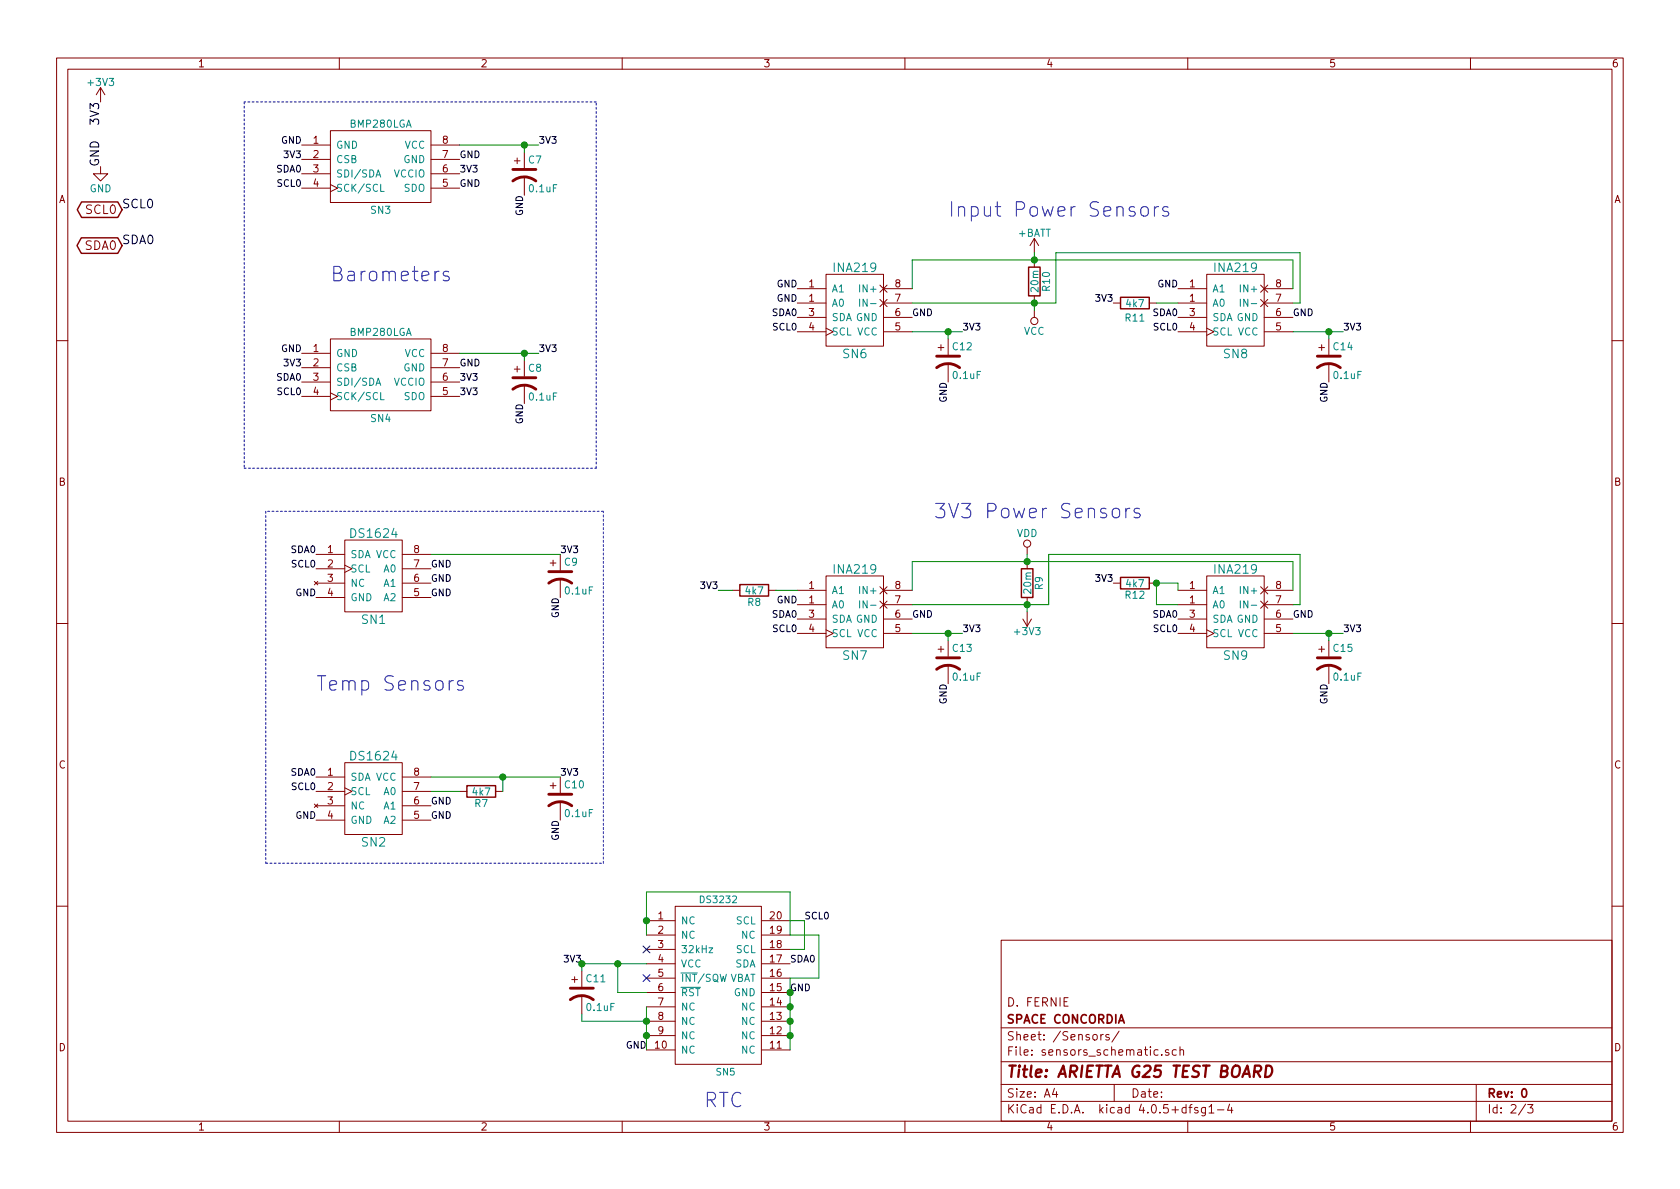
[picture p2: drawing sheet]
<svg xmlns="http://www.w3.org/2000/svg" width="297mm" height="210mm" viewBox="0 0 297 210" stroke-linecap="round" stroke-linejoin="round" font-family="sans-serif">
<g fill="none" stroke="#840000" stroke-width=".18">
<path d="M10 10.3h277v189.9h-277zM12 12.2h273v186.1h-273zM17.8 15.5l-.8 1.3M17.8 15.5v2.5M17.8 15.5l.7 1.3M60 10.3v1.9M110 10.3v1.9M160 10.3v1.9M210 10.3v1.9M260 10.3v1.9M17.8 29.5v1.2h1.2l-1.2 1.3-1.3-1.3h1.3M53.3 25.6h5.1"/>
<path d="M53.3 28.2h5.1M53.3 30.7h5.1M53.3 33.3h5.1M58.4 23.1h17.8v12.7h-17.8zM58.4 32.6l1.3 .7-1.3 .6M76.2 25.6h5.1M76.2 28.2h5.1M76.2 30.7h5.1M76.2 33.3h5.1M90.9 28.4h1M91.4 27.9v1.1M92.7 26.9v2.8"/>
<path d="M92.7 31.2v3.3M58.4 59.9h17.8v12.7h-17.8zM141 53.6h5M141 51h5M141 56.1h5M141 58.7h5M146 48.5h10.2v12.7h-10.2zM146 58l1.3 .7-1.3 .6M155.6 53l1.2 1.2M155.6 50.4l1.2 1.3M156.2 53.6h5.1M156.2 51h5.1"/>
<path d="M156.2 56.1h5.1M156.2 58.7h5.1M156.8 53l-1.2 1.2M156.8 50.4l-1.2 1.3M167.6 59.9v2.8M182.9 42.2v2.5M182.9 46v1.2M182.9 52.3v1.3M182.9 54.9v1.2M182.9 42.2l-.8 1.2M182.9 42.2l.7 1.2M196.8 53.6h1.3"/>
<path d="M203.2 53.6h1.3M208.3 53.6h5.1M208.3 51h5.1M208.3 56.1h5.1M208.3 58.7h5.1M213.4 48.5h10.1v12.7h-10.1zM213.4 58l1.2 .7-1.2 .6M222.9 53l1.3 1.2M222.9 50.4l1.3 1.3M223.5 53.6h5.1M223.5 51h5.1M223.5 56.1h5.1"/>
<path d="M223.5 58.7h5.1M224.2 53l-1.3 1.2M224.2 50.4l-1.3 1.3M234.9 59.9v2.8M10 60.2h2M53.3 62.5h5.1M53.3 65h5.1M53.3 67.6h5.1M53.3 70.1h5.1M58.4 69.5l1.3 .6-1.3 .6M76.2 62.5h5.1M76.2 65h5.1"/>
<path d="M76.2 67.6h5.1M76.2 70.1h5.1M90.9 65.3h1M91.4 64.8v1M92.7 63.7v2.8M92.7 68.1v3.3M165.9 61.5h1M166.4 61v1M167.6 64.3v3.3M233.2 61.5h1M233.7 61v1M234.9 64.3v3.3"/>
<path d="M285 60.2h2M55.9 98h5.1M61 95.5h10.1v12.7h-10.1zM61 99.9l1.2 .7-1.2 .6M71.1 98h5.1M97.3 99.6h1M97.8 99.1v1M99.1 98v2.8M181.6 96.8v1.2M181.6 99.3v1.3M10 110.3h2M55.6 102.8l.6 .6"/>
<path d="M55.9 100.6h5.1M55.9 103.1h5.1M55.9 105.7h5.1M56.2 102.8l-.6 .6M71.1 100.6h5.1M71.1 103.1h5.1M71.1 105.7h5.1M99.1 102.4v3.3M129.5 104.4h1.3M135.9 104.4h1.3M141 106.9h5M141 104.4h5"/>
<path d="M141 109.5h5M141 112h5M146 101.8h10.2v12.7h-10.2zM146 111.4l1.3 .6-1.3 .6M155.6 106.3l1.2 1.3M155.6 103.8l1.2 1.2M156.2 106.9h5.1M156.2 104.4h5.1M156.2 109.5h5.1M156.2 112h5.1M156.8 106.3l-1.2 1.3M156.8 103.8l-1.2 1.2"/>
<path d="M165.9 114.8h1M166.4 114.3v1M167.6 113.3v2.8M167.6 117.6v3.3M180.8 109.5l.8 1.2M181.6 105.7v1.2M181.6 108.2v2.5M182.4 109.5l-.8 1.2M196.8 103.1h1.3M203.2 103.1h1.3M208.3 106.9h5.1M208.3 104.4h5.1"/>
<path d="M208.3 109.5h5.1M208.3 112h5.1M213.4 101.8h10.1v12.7h-10.1zM213.4 111.4l1.2 .6-1.2 .6M222.9 106.3l1.3 1.3M222.9 103.8l1.3 1.2M223.5 106.9h5.1M223.5 104.4h5.1M223.5 109.5h5.1M223.5 112h5.1M224.2 106.3l-1.3 1.3M224.2 103.8l-1.3 1.2"/>
<path d="M233.2 114.8h1M233.7 114.3v1M234.9 113.3v2.8M234.9 117.6v3.3M285 110.3h2M55.9 137.4h5.1M55.9 139.9h5.1M61 134.9h10.1v12.7h-10.1zM61 139.3l1.2 .6-1.2 .7M71.1 137.4h5.1M71.1 139.9h5.1M81.3 139.9h1.2"/>
<path d="M87.6 139.9h1.3M97.3 138.9h1M97.8 138.4v1M99.1 137.4v2.8M55.6 142.2l.6 .6M55.9 142.5h5.1M55.9 145h5.1M56.2 142.2l-.6 .6M71.1 142.5h5.1M71.1 145h5.1M99.1 141.7v3.3M10 160.2h2"/>
<path d="M101.1 173.2h1M101.6 172.7v1M102.9 171.7v2.8M102.9 176v3.3M114.3 162.8h5.1M114.3 165.3h5.1M114.3 167.9h5.1M114.3 170.4h5.1M114.3 173h5.1M114.3 175.5h5.1M114.3 178h5.1M119.4 160.3h15.2v27.9h-15.2z"/>
<path d="M134.6 162.8h5.1M134.6 165.3h5.1M134.6 167.9h5.1M134.6 170.4h5.1M134.6 173h5.1M134.6 175.5h5.1M134.6 178h5.1M177 166.3h108v32h-108zM285 160.2h2M60 198.3v1.9M110 198.3v1.9M114.3 180.6h5.1"/>
<path d="M114.3 183.1h5.1M114.3 185.7h5.1M134.6 180.6h5.1M134.6 183.1h5.1M134.6 185.7h5.1M160 198.3v1.9M177 194.8h108M177 191.8h108M177 187.8h108M177 181.8h108M186.4 192.5l-.3 1h.9M186.8 193v1"/>
<path d="M194.6 182.9v1M195.1 182.9l-.5 .3M196.1 183a.37 .37 0 0 0-.6 .1l.1 .3 .5 .1 .1 .1-.3 .3-.4-.1M197 191.8v3M197.9 182.3l-1.3 2M205.4 186.5v.1M206.6 185.7a.37 .37 0 0 0-.6 .1l.1 .2 .5 .2 .1 .1-.2 .3-.5-.1M208 185.7l-.5-.1-.2 .3v.6l.2 .1 .5-.1M208.6 185.7l.2-.1 .4 .1 .1 .9M208.6 185.1v1.5M210 198.3v1.9M210.2 195.8h.6"/>
<path d="M210.8 195.3l-.4 .2v1.3M211.8 195.9a.37 .37 0 0 0-.6 .1l.1 .3 .5 .1 .1 .1-.3 .3-.4-.1M213.1 195.8v1.4l-.2 .1h-.4M213.1 195.9l-.4-.1-.3 .3 .1 .6 .2 .1 .4-.1M213.8 195.8l.4-.5v1.5M213.8 196.8h.8M215.3 196.3h1.1M217.4 195.2l-.4 1.1h1M217.8 195.8v1M260 198.3v1.9M261 191.8v6.5M269.7 195.2l-1.2 2"/>
<path d="M270.1 195.3h.9l-.5 .6 .5 .1v.7l-.2 .1-.7-.1"/>
<circle cx="182.9" cy="56.8" r=".63"/>
<circle cx="181.6" cy="96.1" r=".63"/>
</g>
<path d="M269.3 192.6l.1-.1a.81 .81 0 0 1 .6 .6 .81 .81 0 0 1-.3 .8l-.1 .1a.8 .8 0 0 1-.6-.6 .8 .8 0 0 1 .3-.8z" fill="none" stroke="#840000" stroke-width=".3"/>
<path d="M223.9 188.4a.97 .97 0 0 1 1 .6 .97 .97 0 0 1-.3 1.2l-.4 .2h-.5z" fill="none" stroke="#840000" stroke-width=".41"/>
<g fill="none" stroke="#008484" stroke-width=".18">
<path d="M66.5 31.3l.4-1.3 .4 1.3M66.6 30.9h.6M67.3 32.6v1.3h.6M152 52.9v1.3M219.3 52.9v1.3M66.5 68.1l.4-1.2 .4 1.2M66.6 67.8h.6M67.3 69.4v1.3h.6M152 106.2v1.3M219.3 106.2v1.3M120.4 172.1h2.9M120.4 174.6h3.5"/>
<path d="M125.3 167.6h.7l-.7 .9h.7"/>
</g>
<path d="M14.4 35.7h6.4l.8 1.4-.8 1.3h-6.4l-.7-1.3zM14.4 42.1h6.4l.8 1.3-.8 1.4h-6.4l-.8-1.4zM181.9 47.2h2v5.1h-2zM198.1 52.6h5.1v2h-5.1zM130.8 103.4h5.1v2h-5.1zM180.6 100.6h2v5.1h-2zM198.1 102.1h5.1v2h-5.1zM82.5 138.9h5.1v2.1h-5.1z" fill="none" stroke="#840000" stroke-width=".25"/>
<path d="M113.7 167.3l1.2 1.2M113.7 172.4l1.2 1.2M114.9 167.3l-1.2 1.2M114.9 172.4l-1.2 1.2" fill="none" stroke="#000084" stroke-width=".18"/>
<g fill="none" stroke="#840000" stroke-width=".51">
<path d="M90.7 32a3.3 3.3 0 0 1 4 0M90.7 30h4M90.7 68.8a3.3 3.3 0 0 1 4 0M90.7 66.8h4M165.6 65a3.3 3.3 0 0 1 4.1 0M165.6 63h4.1M232.9 65a3.3 3.3 0 0 1 4.1 0M232.9 63h4.1M97 103.1a3.3 3.3 0 0 1 4.1 0M97 101.1h4.1M165.6 118.4a3.3 3.3 0 0 1 4.1 0M165.6 116.3h4.1"/>
<path d="M232.9 118.4a3.3 3.3 0 0 1 4.1 0M232.9 116.3h4.1M97 142.5a3.3 3.3 0 0 1 4.1 0M97 140.5h4.1M100.8 176.8a3.3 3.3 0 0 1 4.1 0M100.8 174.7h4.1"/>
</g>
<g fill="none" stroke="#008400" stroke-width=".18">
<path d="M81.3 25.6h13.9M92.7 25.6v1.3M161.3 58.7h8.9M161.3 53.6h25.4v-8.9h43.2v8.9h-1.3M161.3 51v-5h67.3v5M167.6 58.7v1.2M182.9 44.7v1.3M182.9 53.6v1.3M204.5 53.6h3.8M228.6 58.7h8.9M234.9 58.7v1.2M81.3 62.5h13.9"/>
<path d="M92.7 62.5v1.2M76.2 98h22.9M181.6 98v1.3M127 104.4h2.5M137.2 104.4h3.8M161.3 106.9h24.1v-8.9h44.5v8.9h-1.3M161.3 112h8.9M161.3 104.4v-5.1h67.3v5.1M167.6 112v1.3M181.6 106.9v1.3M208.3 104.4v-1.3h-3.8v3.8h3.8M228.6 112h8.9"/>
<path d="M234.9 112v1.3M76.2 137.4h22.9M76.2 139.9h5.1M88.9 137.4v2.5M102.9 179.3v1.3h11.4M109.2 170.4v5.1h5.1M114.3 165.3v-7.6h25.4v7.6h5.1v7.7h-5.1v12.7M114.3 178v7.7M114.3 170.4h-11.4v1.3M139.7 162.8h2.5v5.1h-2.5"/>
</g>
<g fill="#008400" stroke="#008400" stroke-width=".25">
<circle cx="139.7" cy="178" r=".51"/>
<circle cx="139.7" cy="180.6" r=".51"/>
<circle cx="139.7" cy="183.1" r=".51"/>
<circle cx="114.3" cy="183.1" r=".51"/>
<circle cx="114.3" cy="180.6" r=".51"/>
<circle cx="139.7" cy="175.5" r=".51"/>
<circle cx="102.9" cy="170.4" r=".51"/>
<circle cx="235" cy="112" r=".51"/>
<circle cx="235" cy="58.7" r=".51"/>
<circle cx="167.6" cy="58.7" r=".51"/>
<circle cx="167.6" cy="112" r=".51"/>
<circle cx="92.7" cy="62.5" r=".51"/>
<circle cx="92.7" cy="25.6" r=".51"/>
<circle cx="88.9" cy="137.4" r=".51"/>
<circle cx="182.9" cy="46" r=".51"/>
<circle cx="182.9" cy="53.6" r=".51"/>
<circle cx="181.6" cy="99.3" r=".51"/>
<circle cx="181.6" cy="106.9" r=".51"/>
<circle cx="114.3" cy="162.8" r=".51"/>
<circle cx="109.2" cy="170.4" r=".51"/>
<circle cx="204.5" cy="103.1" r=".51"/>
</g>
<path d="M201.8 36.8a.69 .69 0 0 1 1.2 .2v.7a.68 .68 0 0 1-.6 .5 .68 .68 0 0 1-.7-.5v-.7zM204.1 36.5v1.7M204.8 36.5a.59 .59 0 0 0-.7 .5M206.5 36.6l-.6-.1-.2 .1-.1 .3 .1 .4 .8 .2 .2 .2-.2 .4-.2 .1-.7-.1M79.3 48.1l-.6-.1-.2 .1-.1 .2 .1 .4 .8 .2 .2 .3-.2 .3-.2 .2-.7-.2M196.8 90.1a.69 .69 0 0 1 1.2 .3v.7a.68 .68 0 0 1-.7 .5 .68 .68 0 0 1-.7-.5v-.7zM199.1 89.9v1.7M199.8 89.9a.59 .59 0 0 0-.7 .5M201.5 90l-.6-.1-.3 .1-.1 .2 .1 .4 .9 .3 .1 .2-.1 .3-.3 .2-.7-.2M80.1 120.4a.59 .59 0 0 0-.7 .4M81.8 120.5l-.6-.1-.2 .1-.1 .2 .1 .4 .8 .2 .2 .3-.2 .3-.2 .1-.7-.1" fill="none" stroke="#0000c2" stroke-width=".18"/>
<path d="M43.2 18v64.8M105.4 18h-62.2M43.2 82.8h62.2M47 90.4v62.2M105.4 82.8v-64.8M106.7 90.4h-59.7M47 152.6h59.7M106.7 152.6v-62.2" fill="none" stroke="#0000c2" stroke-width=".18" stroke-dasharray=".3 .4"/>
<g font-size="3.5" fill="#0000c2">
<text x="167.6" y="38.3">Input Power Sensors</text>
<text x="58.4" y="49.8">Barometers</text>
<text x="165.1" y="91.7">3V3 Power Sensors</text>
<text x="55.9" y="122.2">Temp Sensors</text>
<text x="124.5" y="195.8">RTC</text>
</g>
<text font-size="2.8" fill="#840000" x="178" y="190.5">Title: ARIETTA G25 TEST BOARD</text>
<g font-size="2.1">
<text x="17.5" y="21.8" transform="rotate(-90 17.5 21.8)">3V3</text>
<text x="17.5" y="29.5" transform="rotate(-90 17.5 29.5)">GND</text>
<text x="21.6" y="36.8">SCL0</text>
<text x="21.6" y="43.2">SDA0</text>
</g>
<g font-size="2.1" fill="#840000">
<text x="15.2" y="37.8">SCL0</text>
<text x="15" y="44.2">SDA0</text>
<text x="178" y="178">D. FERNIE</text>
<text x="178" y="184">Sheet: /Sensors/</text>
<text x="178" y="181">SPACE CONCORDIA</text>
<text x="178" y="186.7">File: sensors_schematic.sch</text>
<text x="178" y="196.9">KiCad E.D.A. kicad 4.0.5+dfsg1-4</text>
<text x="178" y="194.1">Size: A4</text>
<text x="200" y="194.1">Date:</text>
<text x="263" y="194.1">Rev: 0</text>
<text x="263" y="196.9">Id: 2/3</text>
</g>
<g font-size="2.1" fill="#008484">
<text x="147.5" y="48.1">INA219</text>
<text x="214.9" y="48.1">INA219</text>
<text x="149.1" y="63.3">SN6</text>
<text x="216.4" y="63.3">SN8</text>
<text x="62.2" y="95.1">DS1624</text>
<text x="147.5" y="101.4">INA219</text>
<text x="214.9" y="101.4">INA219</text>
<text x="64" y="110.3">SN1</text>
<text x="149.1" y="116.7">SN7</text>
<text x="216.4" y="116.7">SN9</text>
<text x="62.2" y="134.5">DS1624</text>
<text x="64" y="149.7">SN2</text>
</g>
<g font-size="1.8" fill="#840000">
<text x="35" y="11.9">1</text>
<text x="85" y="11.9">2</text>
<text x="135" y="11.9">3</text>
<text x="185" y="11.9">4</text>
<text x="235" y="11.9">5</text>
<text x="285" y="11.9">6</text>
<text x="55.4" y="25.4">1</text>
<text x="55.4" y="27.9">2</text>
<text x="78.3" y="27.9">7</text>
<text x="78.3" y="25.4">8</text>
<text x="10.4" y="35.9">A</text>
<text x="55.4" y="30.5">3</text>
<text x="55.4" y="33">4</text>
<text x="78.3" y="33">5</text>
<text x="78.3" y="30.5">6</text>
<text x="285.4" y="35.9">A</text>
<text x="143" y="53.3">1</text>
<text x="143" y="50.8">1</text>
<text x="158.3" y="53.3">7</text>
<text x="158.3" y="50.8">8</text>
<text x="210.3" y="53.3">1</text>
<text x="210.3" y="50.8">1</text>
<text x="225.6" y="53.3">7</text>
<text x="225.6" y="50.8">8</text>
<text x="143" y="55.9">3</text>
<text x="143" y="58.4">4</text>
<text x="158.3" y="58.4">5</text>
<text x="158.3" y="55.9">6</text>
<text x="210.3" y="55.9">3</text>
<text x="210.3" y="58.4">4</text>
<text x="225.6" y="58.4">5</text>
<text x="225.6" y="55.9">6</text>
<text x="55.4" y="62.2">1</text>
<text x="55.4" y="64.8">2</text>
<text x="78.3" y="64.8">7</text>
<text x="78.3" y="62.2">8</text>
<text x="55.4" y="67.3">3</text>
<text x="55.4" y="69.8">4</text>
<text x="78.3" y="69.8">5</text>
<text x="78.3" y="67.3">6</text>
<text x="10.4" y="85.9">B</text>
<text x="285.4" y="85.9">B</text>
<text x="57.9" y="97.8">1</text>
<text x="57.9" y="100.3">2</text>
<text x="73.2" y="100.3">7</text>
<text x="73.2" y="97.8">8</text>
<text x="57.9" y="102.9">3</text>
<text x="57.9" y="105.4">4</text>
<text x="73.2" y="105.4">5</text>
<text x="73.2" y="102.9">6</text>
<text x="143" y="106.7">1</text>
<text x="143" y="104.1">1</text>
<text x="158.3" y="106.7">7</text>
<text x="158.3" y="104.1">8</text>
<text x="210.3" y="106.7">1</text>
<text x="210.3" y="104.1">1</text>
<text x="225.6" y="106.7">7</text>
<text x="225.6" y="104.1">8</text>
<text x="143" y="109.2">3</text>
<text x="143" y="111.8">4</text>
<text x="158.3" y="111.8">5</text>
<text x="158.3" y="109.2">6</text>
<text x="210.3" y="109.2">3</text>
<text x="210.3" y="111.8">4</text>
<text x="225.6" y="111.8">5</text>
<text x="225.6" y="109.2">6</text>
<text x="10.4" y="135.9">C</text>
<text x="57.9" y="137.2">1</text>
<text x="73.2" y="137.2">8</text>
<text x="285.4" y="135.9">C</text>
<text x="57.9" y="139.7">2</text>
<text x="57.9" y="142.2">3</text>
<text x="73.2" y="142.2">6</text>
<text x="73.2" y="139.7">7</text>
<text x="57.9" y="144.8">4</text>
<text x="73.2" y="144.8">5</text>
<text x="116.4" y="162.6">1</text>
<text x="116.4" y="165.1">2</text>
<text x="116.4" y="167.6">3</text>
<text x="136.2" y="162.6">20</text>
<text x="136.2" y="167.6">18</text>
<text x="136.2" y="165.1">19</text>
<text x="116.4" y="170.2">4</text>
<text x="116.4" y="172.7">5</text>
<text x="136.2" y="172.7">16</text>
<text x="136.2" y="170.2">17</text>
<text x="116.4" y="175.3">6</text>
<text x="116.4" y="177.8">7</text>
<text x="136.2" y="177.8">14</text>
<text x="136.2" y="175.3">15</text>
<text x="10.4" y="185.9">D</text>
<text x="115.9" y="185.4">10</text>
<text x="116.4" y="180.3">8</text>
<text x="116.4" y="182.9">9</text>
<text x="136.2" y="185.4">11</text>
<text x="136.2" y="182.9">12</text>
<text x="136.2" y="180.3">13</text>
<text x="285.4" y="185.9">D</text>
<text x="35" y="199.9">1</text>
<text x="85" y="199.9">2</text>
<text x="135" y="199.9">3</text>
<text x="185" y="199.9">4</text>
<text x="235" y="199.9">5</text>
<text x="285" y="199.9">6</text>
</g>
<g font-size="1.8" fill="#008484">
<text x="15.7" y="15.2">+3V3</text>
<text x="62" y="22.5">BMP280LGA</text>
<text x="59.4" y="26.3">GND</text>
<text x="59.4" y="28.8">CSB</text>
<text x="71.2" y="28.8">GND</text>
<text x="71.5" y="26.3">VCC</text>
<text x="93.5" y="28.9">C7</text>
<text x="15.8" y="34">GND</text>
<text x="59.4" y="31.4">SDI/SDA</text>
<text x="59.4" y="33.9">SCK/SCL</text>
<text x="69.6" y="31.4">VCCIO</text>
<text x="71.3" y="33.9">SDO</text>
<text x="93.7" y="34">0.1uF</text>
<text x="65.6" y="37.8">SN3</text>
<text x="180" y="41.9">+BATT</text>
<text x="147.1" y="51.7">A1</text>
<text x="152.4" y="51.7">IN+</text>
<text x="183.6" y="51.5" transform="rotate(-90 183.6 51.5)">20m</text>
<text x="185.6" y="51.4" transform="rotate(-90 185.6 51.4)">R10</text>
<text x="214.4" y="51.7">A1</text>
<text x="219.7" y="51.7">IN+</text>
<text x="62" y="59.4">BMP280LGA</text>
<text x="147.1" y="54.2">A0</text>
<text x="147.1" y="56.8">SDA GND</text>
<text x="147.1" y="59.3">SCL VCC</text>
<text x="152.8" y="54.2">IN-</text>
<text x="181" y="59.2">VCC</text>
<text x="199" y="56.8">R11</text>
<text x="199.2" y="54.3">4k7</text>
<text x="214.4" y="54.2">A0</text>
<text x="214.4" y="56.8">SDA GND</text>
<text x="214.4" y="59.3">SCL VCC</text>
<text x="220.1" y="54.2">IN-</text>
<text x="59.4" y="63.1">GND</text>
<text x="59.4" y="65.7">CSB</text>
<text x="71.2" y="65.7">GND</text>
<text x="71.5" y="63.1">VCC</text>
<text x="93.5" y="65.7">C8</text>
<text x="168.5" y="61.9">C12</text>
<text x="235.8" y="61.9">C14</text>
<text x="59.4" y="68.2">SDI/SDA</text>
<text x="59.4" y="70.7">SCK/SCL</text>
<text x="69.6" y="68.2">VCCIO</text>
<text x="71.3" y="70.7">SDO</text>
<text x="93.7" y="70.8">0.1uF</text>
<text x="168.6" y="67">0.1uF</text>
<text x="235.9" y="67">0.1uF</text>
<text x="65.6" y="74.6">SN4</text>
<text x="179.8" y="94.9">VDD</text>
<text x="62" y="98.7">SDA VCC</text>
<text x="62" y="101.2">SCL</text>
<text x="67.8" y="101.2">A0</text>
<text x="99.8" y="100">C9</text>
<text x="62" y="103.8">NC</text>
<text x="62" y="106.3">GND</text>
<text x="67.8" y="106.3">A2</text>
<text x="67.8" y="103.8">A1</text>
<text x="100" y="105.1">0.1uF</text>
<text x="131.9" y="105.1">4k7</text>
<text x="132.2" y="107.1">R8</text>
<text x="147.1" y="107.6">A0</text>
<text x="147.1" y="105">A1</text>
<text x="152.4" y="105">IN+</text>
<text x="152.8" y="107.6">IN-</text>
<text x="182.3" y="104.8" transform="rotate(-90 182.3 104.8)">20m</text>
<text x="184.4" y="104.2" transform="rotate(-90 184.4 104.2)">R9</text>
<text x="199" y="105.9">R12</text>
<text x="199.2" y="103.8">4k7</text>
<text x="214.4" y="107.6">A0</text>
<text x="214.4" y="105">A1</text>
<text x="219.7" y="105">IN+</text>
<text x="220.1" y="107.6">IN-</text>
<text x="147.1" y="110.1">SDA GND</text>
<text x="147.1" y="112.6">SCL VCC</text>
<text x="179.5" y="112.3">+3V3</text>
<text x="214.4" y="110.1">SDA GND</text>
<text x="214.4" y="112.6">SCL VCC</text>
<text x="168.5" y="115.3">C13</text>
<text x="235.8" y="115.3">C15</text>
<text x="168.6" y="120.3">0.1uF</text>
<text x="235.9" y="120.3">0.1uF</text>
<text x="62" y="138">SDA VCC</text>
<text x="62" y="140.6">SCL</text>
<text x="62" y="143.1">NC</text>
<text x="67.8" y="143.1">A1</text>
<text x="67.8" y="140.6">A0</text>
<text x="83.6" y="140.7">4k7</text>
<text x="84" y="142.7">R7</text>
<text x="99.9" y="139.4">C10</text>
<text x="62" y="145.7">GND</text>
<text x="67.8" y="145.7">A2</text>
<text x="100" y="144.5">0.1uF</text>
<text x="120.4" y="163.4">NC</text>
<text x="120.4" y="166">NC</text>
<text x="130.1" y="163.4">SCL</text>
<text x="131" y="166">NC</text>
<text x="103.7" y="173.7">C11</text>
<text x="120.4" y="168.5">32kHz</text>
<text x="120.4" y="171.1">VCC</text>
<text x="120.4" y="173.6">INT/SQW VBAT</text>
<text x="129.9" y="171.1">SDA</text>
<text x="130.1" y="168.5">SCL</text>
<text x="103.8" y="178.8">0.1uF</text>
<text x="120.4" y="176.1">RST</text>
<text x="120.4" y="178.7">NC</text>
<text x="129.7" y="176.1">GND</text>
<text x="131" y="178.7">NC</text>
<text x="120.4" y="181.2">NC</text>
<text x="120.4" y="183.8">NC</text>
<text x="131" y="183.8">NC</text>
<text x="131" y="181.2">NC</text>
<text x="120.4" y="186.3">NC</text>
<text x="131" y="186.3">NC</text>
</g>
<g font-size="1.7">
<text x="49.7" y="25.4">GND</text>
<text x="50.4" y="27.9">3V3</text>
<text x="81.3" y="27.9">GND</text>
<text x="95.2" y="25.4">3V3</text>
<text x="48.9" y="30.5">SDA0</text>
<text x="49.1" y="33">SCL0</text>
<text x="81.3" y="30.5">3V3</text>
<text x="81.3" y="33">GND</text>
<text x="92.5" y="38.2" transform="rotate(-90 92.5 38.2)">GND</text>
<text x="137.3" y="50.8">GND</text>
<text x="137.3" y="53.3">GND</text>
<text x="193.9" y="53.3">3V3</text>
<text x="204.6" y="50.8">GND</text>
<text x="136.5" y="55.9">SDA0</text>
<text x="136.7" y="58.4">SCL0</text>
<text x="161.3" y="55.9">GND</text>
<text x="170.2" y="58.4">3V3</text>
<text x="203.8" y="55.9">SDA0</text>
<text x="204" y="58.4">SCL0</text>
<text x="228.6" y="55.9">GND</text>
<text x="237.5" y="58.4">3V3</text>
<text x="49.7" y="62.2">GND</text>
<text x="50.4" y="64.8">3V3</text>
<text x="81.3" y="64.8">GND</text>
<text x="95.2" y="62.2">3V3</text>
<text x="48.9" y="67.3">SDA0</text>
<text x="49.1" y="69.8">SCL0</text>
<text x="81.3" y="67.3">3V3</text>
<text x="81.3" y="69.8">3V3</text>
<text x="167.4" y="71.2" transform="rotate(-90 167.4 71.2)">GND</text>
<text x="234.7" y="71.2" transform="rotate(-90 234.7 71.2)">GND</text>
<text x="92.5" y="75.1" transform="rotate(-90 92.5 75.1)">GND</text>
<text x="51.4" y="97.8">SDA0</text>
<text x="51.6" y="100.3">SCL0</text>
<text x="76.2" y="100.3">GND</text>
<text x="99.1" y="97.8">3V3</text>
<text x="52.2" y="105.4">GND</text>
<text x="76.2" y="102.9">GND</text>
<text x="76.2" y="105.4">GND</text>
<text x="124.1" y="104.1">3V3</text>
<text x="137.3" y="106.7">GND</text>
<text x="193.9" y="102.9">3V3</text>
<text x="98.8" y="109.3" transform="rotate(-90 98.8 109.3)">GND</text>
<text x="136.5" y="109.2">SDA0</text>
<text x="136.7" y="111.8">SCL0</text>
<text x="161.3" y="109.2">GND</text>
<text x="170.2" y="111.8">3V3</text>
<text x="203.8" y="109.2">SDA0</text>
<text x="204" y="111.8">SCL0</text>
<text x="228.6" y="109.2">GND</text>
<text x="237.5" y="111.8">3V3</text>
<text x="167.4" y="124.6" transform="rotate(-90 167.4 124.6)">GND</text>
<text x="234.7" y="124.6" transform="rotate(-90 234.7 124.6)">GND</text>
<text x="51.4" y="137.2">SDA0</text>
<text x="99.1" y="137.2">3V3</text>
<text x="51.6" y="139.7">SCL0</text>
<text x="76.2" y="142.2">GND</text>
<text x="52.2" y="144.8">GND</text>
<text x="76.2" y="144.8">GND</text>
<text x="98.8" y="148.7" transform="rotate(-90 98.8 148.7)">GND</text>
<text x="142.2" y="162.6">SCL0</text>
<text x="99.9" y="170.2">3V3</text>
<text x="139.7" y="170.2">SDA0</text>
<text x="139.7" y="175.3">GND</text>
<text x="110.6" y="185.4">GND</text>
</g>
<g font-size="1.7" fill="#008484">
<text x="124" y="159.7">DS3232</text>
<text x="126.7" y="190.2">SN5</text>
</g>
</svg>
